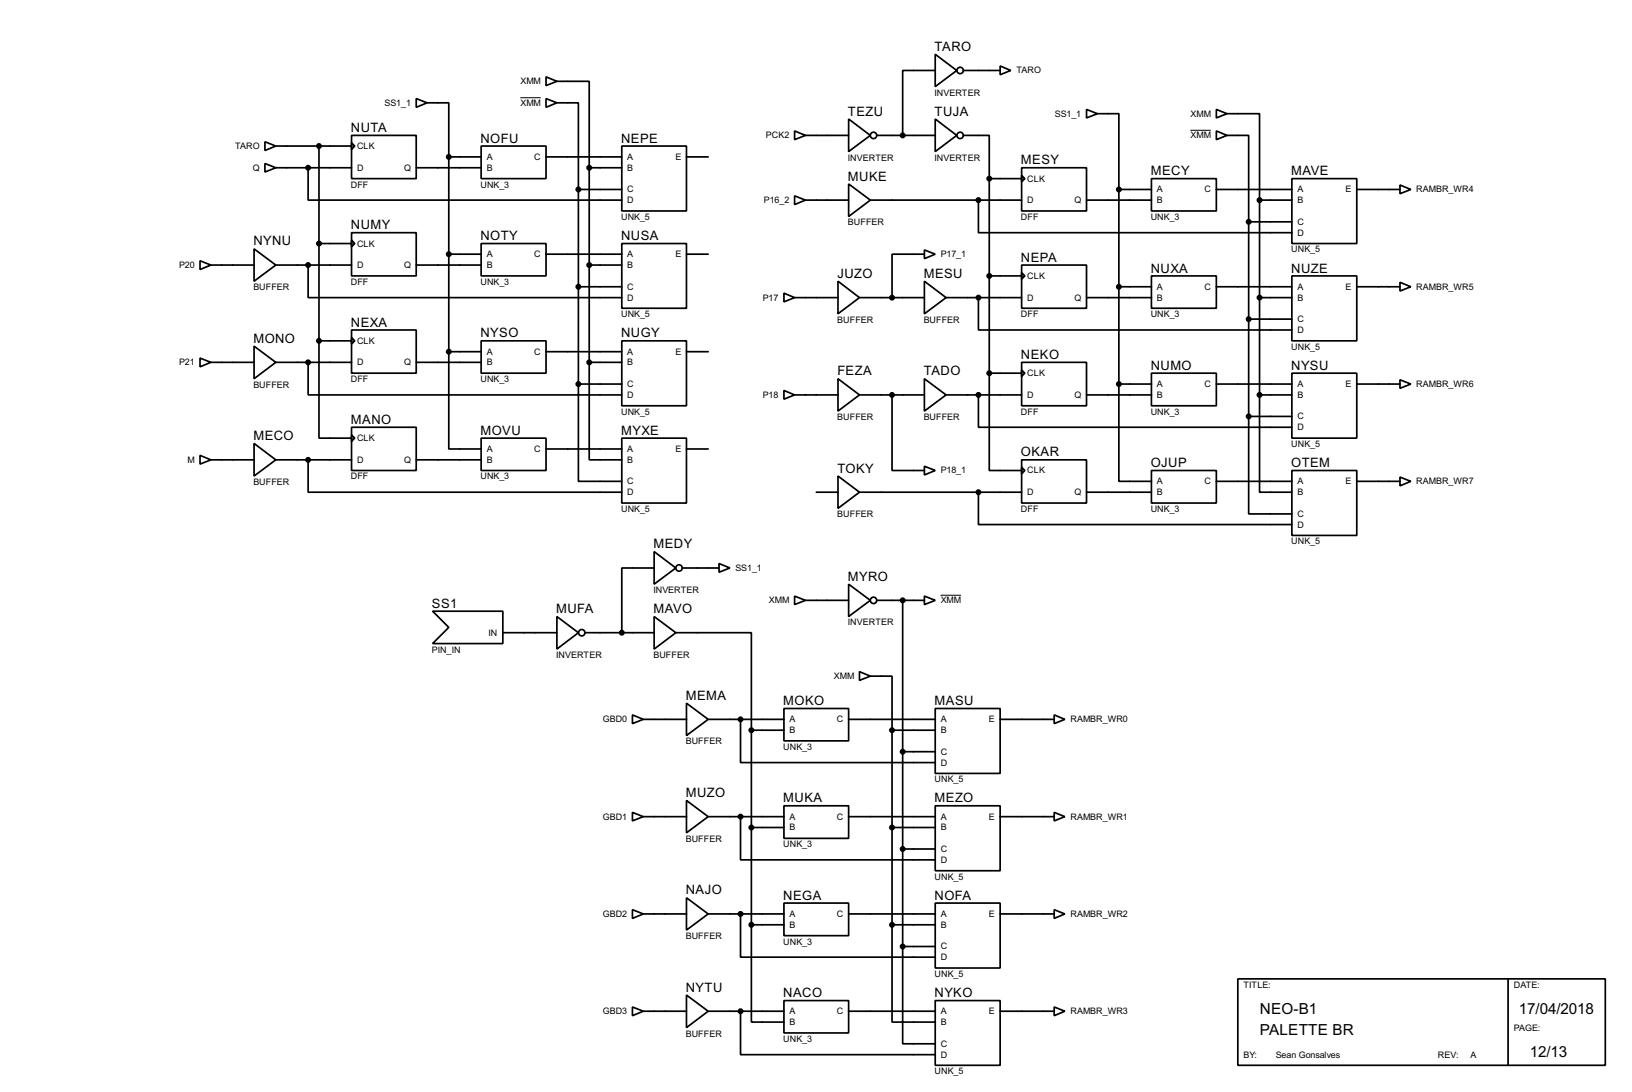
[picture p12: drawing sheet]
<svg xmlns="http://www.w3.org/2000/svg" width="383mm" height="256mm" viewBox="0 0 383 256" stroke-linecap="round" stroke-linejoin="round" font-family="sans-serif">
<g fill="none" stroke="#000" stroke-width=".4">
<path d="M128.3 18.1l2.6 1-2.6 1zM130.9 19.1h7.6v20.3M219.8 12.8l5 3.8-5 3.8zM219.8 16.6h-7.7v15.2M226.4 16.6h8.6M235 15.5l2.5 1.1-2.5 1zM62.3 33.3l2.5 1-2.5 1.1zM62.3 38.4l2.5 1-2.5 1zM64.8 34.3h17.8M64.8 39.4h17.8M72.4 39.4v7.6h73.7M75 34.3v45.8"/>
<path d="M82.6 31.8h15.2v10.2h-15.2zM82.6 33.6l.8 .7-.8 .8zM97.8 23.2l2.6 1-2.6 1zM97.8 39.4h15.3M100.4 24.2h5.1v12.7M105.5 36.9v45.7M105.5 36.9h7.6M113.1 34.3h15.2v7.7h-15.2zM128.3 23.2l2.6 1-2.6 1zM128.3 36.9h17.8M130.9 24.2h5v20.3M138.5 39.4h7.6"/>
<path d="M138.5 39.4v45.7M146.1 34.3h15.2v15.3h-15.2zM161.3 36.9h5.1M186.7 30.8l2.6 1-2.6 1zM189.3 31.8h10.1M199.4 28l5.1 3.8-5.1 3.8zM206 31.8h13.8M219.8 28l5 3.8-5 3.8zM226.4 31.8h6.1v10.2M240.1 39.4h15.2v10.2h-15.2zM255.3 25.7l2.6 1-2.6 1zM257.9 26.7h5v17.8"/>
<path d="M285.8 25.7l2.5 1-2.5 1zM285.8 30.8l2.5 1-2.5 1zM288.3 26.7h7.7v20.3M288.3 31.8h5.1v20.3M59.7 58.5l5.1 3.8-5.1 3.8zM75 57.2h7.6M82.6 54.7h15.2v10.1h-15.2zM82.6 56.4l.8 .8-.8 .8zM105.5 59.7h7.6M113.1 57.2h15.2v7.6h-15.2zM128.3 59.7h17.8M135.9 44.5h10.2"/>
<path d="M135.9 44.5v45.7M146.1 57.2h15.2v15.2h-15.2zM161.3 59.7h5.1M186.7 46l2.6 1-2.6 1.1zM189.3 47h10.1M199.4 43.2l5.1 3.8-5.1 3.9zM204.5 47h35.6M217.2 58.7l2.6 1-2.6 1.1zM217.2 59.7h-7.6v10.2M229.9 47v7.7h73.7M232.5 42v45.7M232.5 42h7.6"/>
<path d="M240.1 41.2l.7 .8-.7 .7zM255.3 47h15.3M262.9 44.5h7.7M262.9 44.5v45.7M270.6 42h15.2v7.6h-15.2zM285.8 44.5h17.8M293.4 52.1h10.2M293.4 52.1v45.7M296 47h7.6M296 47v45.8M303.6 42h15.2v15.2h-15.2zM318.8 44.5h10.2"/>
<path d="M329 43.5l2.5 1-2.5 1zM47 61.3l2.6 1-2.6 1zM49.6 62.3h10.1M64.8 62.3h17.8M72.4 62.3v7.6h73.7M82.6 77.5h15.2v10.2h-15.2zM82.6 79.3l.8 .8-.8 .7zM97.8 62.3h15.3M135.9 67.4h10.2M138.5 62.3h7.6M184.2 68.9l2.5 1-2.5 1zM186.7 69.9h10.2"/>
<path d="M196.9 66.1l5.1 3.8-5.1 3.8zM202 69.9h15.2M217.2 66.1l5.1 3.8-5.1 3.8zM222.3 69.9h17.8M229.9 69.9v7.6h73.7M232.5 64.8h7.6M240.1 62.3h15.2v10.1h-15.2zM240.1 64.1l.7 .7-.7 .8zM255.3 69.9h15.3M262.9 67.4h7.7M270.6 64.8h15.2v7.6h-15.2zM285.8 67.4h17.8"/>
<path d="M293.4 75h10.2M296 69.9h7.6M303.6 64.8h15.2v15.3h-15.2zM318.8 67.4h10.2M329 66.3l2.5 1.1-2.5 1zM47 84.1l2.6 1-2.6 1.1zM49.6 85.1h10.1M59.7 81.3l5.1 3.8-5.1 3.9zM64.8 85.1h17.8M72.4 85.1v7.7h73.7M75 80.1v22.8h7.6M75 80.1h7.6"/>
<path d="M97.8 85.1h15.3M105.5 82.6v22.9h7.6M105.5 82.6h7.6M113.1 80.1h15.2v7.6h-15.2zM128.3 82.6h17.8M135.9 90.2v22.9h10.2M135.9 90.2h10.2M138.5 85.1v22.9h7.6M138.5 85.1h7.6M146.1 80.1h15.2v15.2h-15.2zM161.3 82.6h5.1M184.2 91.7l2.5 1.1-2.5 1z"/>
<path d="M186.7 92.8h10.2M196.9 89l5.1 3.8-5.1 3.8zM202 92.8h15.2M209.6 92.8v17.7h7.6M217.2 89l5.1 3.8-5.1 3.8zM222.3 92.8h17.8M229.9 92.8v7.6h73.7M232.5 87.7v22.8h7.6M232.5 87.7h7.6M240.1 85.1h15.2v10.2h-15.2zM240.1 86.9l.7 .8-.7 .7zM255.3 92.8h15.3"/>
<path d="M262.9 90.2v22.9h7.7M262.9 90.2h7.7M270.6 87.7h15.2v7.6h-15.2zM285.8 90.2h17.8M293.4 97.8v22.9h10.2M293.4 97.8h10.2M296 92.8v22.8h7.6M296 92.8h7.6M303.6 87.7h15.2v15.2h-15.2zM318.8 90.2h10.2M329 89.2l2.5 1-2.5 1zM47 107l2.6 1-2.6 1z"/>
<path d="M49.6 108h10.1M59.7 104.2l5.1 3.8-5.1 3.8zM64.8 108h17.8M72.4 108v7.6h73.7M82.6 100.4h15.2v10.1h-15.2zM82.6 102.2l.8 .7-.8 .8zM97.8 108h15.3M113.1 102.9h15.2v7.6h-15.2zM128.3 105.5h17.8M146.1 102.9h15.2v15.3h-15.2zM161.3 105.5h5.1M191.8 115.6h5.1"/>
<path d="M196.9 111.8l5.1 3.8-5.1 3.8zM202 115.6h38.1M217.2 109.5l2.6 1-2.6 1.1zM229.9 115.6v7.6h73.7M240.1 108h15.2v10.2h-15.2zM240.1 109.8l.7 .7-.7 .8zM255.3 115.6h15.3M270.6 110.5h15.2v7.7h-15.2zM285.8 113.1h17.8M303.6 110.5h15.2v15.3h-15.2zM318.8 113.1h10.2M329 112.1l2.5 1-2.5 1z"/>
<path d="M153.7 129.6l5.1 3.8-5.1 3.8zM153.7 133.4h-7.6v15.2M160.3 133.4h8.7M169 132.4l2.5 1-2.5 1zM199.4 137.2l5.1 3.8-5.1 3.8zM101.7 143.6h16.5v7.6h-16.5l3.8-3.8zM118.2 148.6h12.7M130.9 144.8l5 3.8-5 3.9zM137.5 148.6h16.2M153.7 144.8l5.1 3.8-5.1 3.9zM158.8 148.6h17.8v22.9M186.7 140l2.6 1-2.6 1z"/>
<path d="M189.3 141h10.1M202 157.8l2.5 1-2.5 1zM204.5 158.8h5.1v12.7M206 141h11.2M212.1 141v81.3M217.2 140l2.6 1-2.6 1zM148.6 167.9l2.6 1.1-2.6 1zM151.2 169h10.1M161.3 165.2l5.1 3.8-5.1 3.8zM166.4 169h17.8M174 169v10.1h45.8M176.6 171.5h7.6"/>
<path d="M176.6 171.5v45.7M184.2 166.4h15.2v7.6h-15.2zM199.4 169h20.4M209.6 171.5h10.2M209.6 171.5v45.7M212.1 176.6h7.7M219.8 166.4h15.2v15.3h-15.2zM235 169h12.7M247.7 167.9l2.5 1.1-2.5 1zM148.6 190.8l2.6 1-2.6 1zM151.2 191.8h10.1M161.3 188l5.1 3.8-5.1 3.8z"/>
<path d="M166.4 191.8h17.8M174 191.8v10.2h45.8M176.6 194.4h7.6M184.2 189.3h15.2v7.6h-15.2zM199.4 191.8h20.4M209.6 194.4h10.2M212.1 199.4h7.7M219.8 189.3h15.2v15.2h-15.2zM235 191.8h12.7M247.7 190.8l2.5 1-2.5 1zM148.6 213.7l2.6 1-2.6 1zM151.2 214.7h10.1"/>
<path d="M161.3 210.9l5.1 3.8-5.1 3.8zM166.4 214.7h17.8M174 214.7v10.1h45.8M176.6 217.2v22.9h7.6M176.6 217.2h7.6M184.2 212.1h15.2v7.7h-15.2zM199.4 214.7h20.4M209.6 217.2v22.9h10.2M209.6 217.2h10.2M219.8 212.1h15.2v15.3h-15.2zM235 214.7h12.7M247.7 213.7l2.5 1-2.5 1z"/>
<path d="M148.6 236.5l2.6 1-2.6 1.1zM151.2 237.5h10.1M161.3 233.7l5.1 3.8-5.1 3.9zM166.4 237.5h17.8M174 237.5v10.2h45.8M184.2 235h15.2v7.6h-15.2zM199.4 237.5h20.4M212.1 222.3v22.9h7.7M212.1 222.3h7.7M219.8 235h15.2v15.2h-15.2zM235 237.5h12.7M247.7 236.5l2.5 1-2.5 1.1z"/>
<path d="M290.9 229.9h86.3v20.3h-86.3zM354.4 229.9v20.3"/>
<circle cx="225.6" cy="16.6" r=".75"/>
<circle cx="205.2" cy="31.8" r=".75"/>
<circle cx="225.6" cy="31.8" r=".75"/>
<circle cx="159.5" cy="133.4" r=".75"/>
<circle cx="136.7" cy="148.6" r=".75"/>
<circle cx="205.2" cy="141" r=".75"/>
</g>
<g fill="#000" stroke="#000" stroke-width=".4">
<circle cx="72.4" cy="39.4" r=".5"/>
<circle cx="74.9" cy="34.3" r=".5"/>
<circle cx="105.4" cy="36.9" r=".5"/>
<circle cx="138.4" cy="39.4" r=".5"/>
<circle cx="212.1" cy="31.8" r=".5"/>
<circle cx="74.9" cy="57.2" r=".5"/>
<circle cx="105.4" cy="59.7" r=".5"/>
<circle cx="135.9" cy="44.5" r=".5"/>
<circle cx="229.9" cy="47" r=".5"/>
<circle cx="232.4" cy="42" r=".5"/>
<circle cx="262.9" cy="44.5" r=".5"/>
<circle cx="293.4" cy="52.1" r=".5"/>
<circle cx="295.9" cy="47" r=".5"/>
<circle cx="72.4" cy="62.3" r=".5"/>
<circle cx="135.9" cy="67.4" r=".5"/>
<circle cx="138.4" cy="62.3" r=".5"/>
<circle cx="209.6" cy="69.9" r=".5"/>
<circle cx="229.9" cy="69.9" r=".5"/>
<circle cx="232.4" cy="64.8" r=".5"/>
<circle cx="262.9" cy="67.4" r=".5"/>
<circle cx="293.4" cy="75" r=".5"/>
<circle cx="295.9" cy="69.9" r=".5"/>
<circle cx="72.4" cy="85.1" r=".5"/>
<circle cx="74.9" cy="80.1" r=".5"/>
<circle cx="105.4" cy="82.6" r=".5"/>
<circle cx="135.9" cy="90.2" r=".5"/>
<circle cx="138.4" cy="85.1" r=".5"/>
<circle cx="209.6" cy="92.8" r=".5"/>
<circle cx="229.9" cy="92.8" r=".5"/>
<circle cx="232.4" cy="87.7" r=".5"/>
<circle cx="262.9" cy="90.2" r=".5"/>
<circle cx="293.4" cy="97.8" r=".5"/>
<circle cx="295.9" cy="92.8" r=".5"/>
<circle cx="72.4" cy="108" r=".5"/>
<circle cx="229.9" cy="115.6" r=".5"/>
<circle cx="146.1" cy="148.6" r=".5"/>
<circle cx="212.1" cy="141" r=".5"/>
<circle cx="174" cy="169" r=".5"/>
<circle cx="176.5" cy="171.5" r=".5"/>
<circle cx="209.6" cy="171.5" r=".5"/>
<circle cx="212.1" cy="176.6" r=".5"/>
<circle cx="174" cy="191.8" r=".5"/>
<circle cx="176.5" cy="194.4" r=".5"/>
<circle cx="209.6" cy="194.4" r=".5"/>
<circle cx="212.1" cy="199.4" r=".5"/>
<circle cx="174" cy="214.7" r=".5"/>
<circle cx="176.5" cy="217.2" r=".5"/>
<circle cx="209.6" cy="217.2" r=".5"/>
<circle cx="174" cy="237.5" r=".5"/>
<circle cx="212.1" cy="222.3" r=".5"/>
</g>
<path d="M122.3 23h4.8M279.7 30.6h4.8M221 139.8h4.8" fill="none" stroke="#000" stroke-width=".23"/>
<g font-size="4">
<text x="296" y="238.1">NEO-B1</text>
<text x="356.9" y="238.1">17/04/2018</text>
<text x="296" y="243.1">PALETTE BR</text>
<text x="359.5" y="248.2">12/13</text>
</g>
<g font-size="3.4">
<text x="219.6" y="12">TARO</text>
<text x="199.3" y="27.2">TEZU</text>
<text x="219.6" y="27.2">TUJA</text>
<text x="82.5" y="31">NUTA</text>
<text x="112.9" y="33.5">NOFU</text>
<text x="146" y="33.5">NEPE</text>
<text x="239.9" y="38.6">MESY</text>
<text x="270.4" y="41.2">MECY</text>
<text x="303.4" y="41.2">MAVE</text>
<text x="199.3" y="42.4">MUKE</text>
<text x="82.5" y="53.9">NUMY</text>
<text x="59.6" y="57.7">NYNU</text>
<text x="112.9" y="56.4">NOTY</text>
<text x="146" y="56.4">NUSA</text>
<text x="196.8" y="65.3">JUZO</text>
<text x="217.1" y="65.3">MESU</text>
<text x="239.9" y="61.4">NEPA</text>
<text x="270.4" y="64">NUXA</text>
<text x="303.4" y="64">NUZE</text>
<text x="82.5" y="76.7">NEXA</text>
<text x="59.6" y="80.5">MONO</text>
<text x="112.9" y="79.3">NYSO</text>
<text x="146" y="79.3">NUGY</text>
<text x="196.8" y="88.2">FEZA</text>
<text x="217.1" y="88.2">TADO</text>
<text x="239.9" y="84.3">NEKO</text>
<text x="270.4" y="86.9">NUMO</text>
<text x="303.4" y="86.9">NYSU</text>
<text x="82.5" y="99.6">MANO</text>
<text x="59.6" y="103.4">MECO</text>
<text x="112.9" y="102.1">MOVU</text>
<text x="146" y="102.1">MYXE</text>
<text x="239.9" y="107.2">OKAR</text>
<text x="196.8" y="111">TOKY</text>
<text x="270.4" y="109.7">OJUP</text>
<text x="303.4" y="109.7">OTEM</text>
<text x="153.6" y="128.8">MEDY</text>
<text x="199.3" y="136.4">MYRO</text>
<text x="101.5" y="142.8">SS1</text>
<text x="130.7" y="144">MUFA</text>
<text x="153.6" y="144">MAVO</text>
<text x="161.2" y="164.4">MEMA</text>
<text x="184.1" y="165.6">MOKO</text>
<text x="219.6" y="165.6">MASU</text>
<text x="161.2" y="187.2">MUZO</text>
<text x="184.1" y="188.5">MUKA</text>
<text x="219.6" y="188.5">MEZO</text>
<text x="161.2" y="210.1">NAJO</text>
<text x="184.1" y="211.3">NEGA</text>
<text x="219.6" y="211.3">NOFA</text>
<text x="161.2" y="232.9">NYTU</text>
<text x="184.1" y="234.2">NACO</text>
<text x="219.6" y="234.2">NYKO</text>
</g>
<g font-size="2.4">
<text x="238.8" y="17.3">TARO</text>
<text x="122.3" y="19.8">XMM</text>
<text x="219.6" y="22.5">INVERTER</text>
<text x="90.3" y="24.8">SS1_1</text>
<text x="122.3" y="24.8">XMM</text>
<text x="247.8" y="27.4">SS1_1</text>
<text x="279.7" y="27.4">XMM</text>
<text x="55.2" y="35">TARO</text>
<text x="83.9" y="35">CLK</text>
<text x="180" y="32.5">PCK2</text>
<text x="279.7" y="32.5">XMM</text>
<text x="59.4" y="40.1">Q</text>
<text x="83.9" y="40.1">D</text>
<text x="94.9" y="40.1">Q</text>
<text x="114.4" y="37.5">A</text>
<text x="114.4" y="40.1">B</text>
<text x="125.5" y="37.5">C</text>
<text x="147.4" y="37.5">A</text>
<text x="147.4" y="40.1">B</text>
<text x="158.7" y="37.5">E</text>
<text x="199.2" y="37.7">INVERTER</text>
<text x="219.6" y="37.7">INVERTER</text>
<text x="82.4" y="44.1">DFF</text>
<text x="112.9" y="44.1">UNK_3</text>
<text x="147.4" y="47.7">D</text>
<text x="147.4" y="45.2">C</text>
<text x="179.5" y="47.7">P16_2</text>
<text x="241.4" y="42.7">CLK</text>
<text x="241.4" y="47.7">D</text>
<text x="252.4" y="47.7">Q</text>
<text x="271.8" y="45.2">A</text>
<text x="271.8" y="47.7">B</text>
<text x="283" y="45.2">C</text>
<text x="304.9" y="45.2">A</text>
<text x="304.9" y="47.7">B</text>
<text x="316.2" y="45.2">E</text>
<text x="332.8" y="45.2">RAMBR_WR4</text>
<text x="145.9" y="51.6">UNK_5</text>
<text x="199.2" y="52.9">BUFFER</text>
<text x="239.9" y="51.6">DFF</text>
<text x="270.4" y="51.6">UNK_3</text>
<text x="304.9" y="52.8">C</text>
<text x="83.9" y="57.9">CLK</text>
<text x="303.4" y="59.3">UNK_5</text>
<text x="304.9" y="55.4">D</text>
<text x="42.1" y="62.9">P20</text>
<text x="83.9" y="62.9">D</text>
<text x="94.9" y="62.9">Q</text>
<text x="114.4" y="60.4">A</text>
<text x="114.4" y="62.9">B</text>
<text x="125.5" y="60.4">C</text>
<text x="147.4" y="60.4">A</text>
<text x="147.4" y="62.9">B</text>
<text x="158.7" y="60.4">E</text>
<text x="221" y="60.4">P17_1</text>
<text x="241.4" y="65.5">CLK</text>
<text x="59.5" y="68.1">BUFFER</text>
<text x="82.4" y="66.9">DFF</text>
<text x="112.9" y="66.9">UNK_3</text>
<text x="147.4" y="70.6">D</text>
<text x="147.4" y="68.1">C</text>
<text x="179.2" y="70.6">P17</text>
<text x="241.4" y="70.6">D</text>
<text x="252.4" y="70.6">Q</text>
<text x="271.8" y="68.1">A</text>
<text x="271.8" y="70.6">B</text>
<text x="283" y="68.1">C</text>
<text x="304.9" y="68.1">A</text>
<text x="304.9" y="70.6">B</text>
<text x="316.2" y="68.1">E</text>
<text x="332.8" y="68.1">RAMBR_WR5</text>
<text x="145.9" y="74.5">UNK_5</text>
<text x="196.7" y="75.8">BUFFER</text>
<text x="217" y="75.8">BUFFER</text>
<text x="239.9" y="74.5">DFF</text>
<text x="270.4" y="74.5">UNK_3</text>
<text x="304.9" y="75.6">C</text>
<text x="83.9" y="80.8">CLK</text>
<text x="114.4" y="83.3">A</text>
<text x="125.5" y="83.3">C</text>
<text x="147.4" y="83.3">A</text>
<text x="158.7" y="83.3">E</text>
<text x="303.4" y="82.2">UNK_5</text>
<text x="304.9" y="78.2">D</text>
<text x="42.1" y="85.8">P21</text>
<text x="82.4" y="89.8">DFF</text>
<text x="83.9" y="85.8">D</text>
<text x="94.9" y="85.8">Q</text>
<text x="112.9" y="89.8">UNK_3</text>
<text x="114.4" y="85.8">B</text>
<text x="147.4" y="85.8">B</text>
<text x="241.4" y="88.4">CLK</text>
<text x="59.5" y="91.1">BUFFER</text>
<text x="147.4" y="93.5">D</text>
<text x="147.4" y="90.9">C</text>
<text x="179.2" y="93.5">P18</text>
<text x="241.4" y="93.5">D</text>
<text x="252.4" y="93.5">Q</text>
<text x="271.8" y="90.9">A</text>
<text x="271.8" y="93.5">B</text>
<text x="283" y="90.9">C</text>
<text x="304.9" y="90.9">A</text>
<text x="304.9" y="93.5">B</text>
<text x="316.2" y="90.9">E</text>
<text x="332.8" y="90.9">RAMBR_WR6</text>
<text x="145.9" y="97.4">UNK_5</text>
<text x="196.7" y="98.7">BUFFER</text>
<text x="217" y="98.7">BUFFER</text>
<text x="239.9" y="97.4">DFF</text>
<text x="270.4" y="97.4">UNK_3</text>
<text x="304.9" y="101.1">D</text>
<text x="304.9" y="98.5">C</text>
<text x="83.9" y="103.6">CLK</text>
<text x="114.4" y="106.2">A</text>
<text x="125.5" y="106.2">C</text>
<text x="147.4" y="106.2">A</text>
<text x="158.7" y="106.2">E</text>
<text x="303.4" y="105">UNK_5</text>
<text x="44.1" y="108.7">M</text>
<text x="59.5" y="113.9">BUFFER</text>
<text x="82.4" y="112.6">DFF</text>
<text x="83.9" y="108.7">D</text>
<text x="94.9" y="108.7">Q</text>
<text x="112.9" y="112.6">UNK_3</text>
<text x="114.4" y="108.7">B</text>
<text x="147.4" y="108.7">B</text>
<text x="147.4" y="113.8">C</text>
<text x="221" y="111.2">P18_1</text>
<text x="241.4" y="111.2">CLK</text>
<text x="271.8" y="113.8">A</text>
<text x="283" y="113.8">C</text>
<text x="304.9" y="113.8">A</text>
<text x="316.2" y="113.8">E</text>
<text x="332.8" y="113.8">RAMBR_WR7</text>
<text x="147.4" y="116.3">D</text>
<text x="241.4" y="116.3">D</text>
<text x="252.4" y="116.3">Q</text>
<text x="271.8" y="116.3">B</text>
<text x="304.9" y="116.3">B</text>
<text x="145.9" y="120.3">UNK_5</text>
<text x="196.7" y="121.5">BUFFER</text>
<text x="239.9" y="120.3">DFF</text>
<text x="270.4" y="120.3">UNK_3</text>
<text x="304.9" y="123.9">D</text>
<text x="304.9" y="121.4">C</text>
<text x="303.4" y="127.9">UNK_5</text>
<text x="172.8" y="134.1">SS1_1</text>
<text x="153.5" y="139.3">INVERTER</text>
<text x="180.7" y="141.7">XMM</text>
<text x="221" y="141.7">XMM</text>
<text x="114.8" y="149.3">IN</text>
<text x="199.2" y="146.9">INVERTER</text>
<text x="101.5" y="153.3">PIN_IN</text>
<text x="130.7" y="154.6">INVERTER</text>
<text x="153.5" y="154.6">BUFFER</text>
<text x="195.9" y="159.5">XMM</text>
<text x="141.6" y="169.7">GBD0</text>
<text x="185.5" y="169.7">A</text>
<text x="185.5" y="172.2">B</text>
<text x="196.6" y="169.7">C</text>
<text x="221" y="169.7">A</text>
<text x="221" y="172.2">B</text>
<text x="232.3" y="169.7">E</text>
<text x="251.5" y="169.7">RAMBR_WR0</text>
<text x="161.1" y="174.9">BUFFER</text>
<text x="184" y="176.1">UNK_3</text>
<text x="221" y="179.8">D</text>
<text x="221" y="177.3">C</text>
<text x="219.6" y="183.8">UNK_5</text>
<text x="141.6" y="192.5">GBD1</text>
<text x="161.1" y="197.7">BUFFER</text>
<text x="185.5" y="192.5">A</text>
<text x="185.5" y="195.1">B</text>
<text x="196.6" y="192.5">C</text>
<text x="221" y="192.5">A</text>
<text x="221" y="195.1">B</text>
<text x="232.3" y="192.5">E</text>
<text x="251.5" y="192.5">RAMBR_WR1</text>
<text x="184" y="199">UNK_3</text>
<text x="221" y="202.7">D</text>
<text x="221" y="200.1">C</text>
<text x="219.6" y="206.6">UNK_5</text>
<text x="141.6" y="215.4">GBD2</text>
<text x="185.5" y="215.4">A</text>
<text x="196.6" y="215.4">C</text>
<text x="221" y="215.4">A</text>
<text x="232.3" y="215.4">E</text>
<text x="251.5" y="215.4">RAMBR_WR2</text>
<text x="161.1" y="220.6">BUFFER</text>
<text x="184" y="221.9">UNK_3</text>
<text x="185.5" y="217.9">B</text>
<text x="221" y="217.9">B</text>
<text x="221" y="225.5">D</text>
<text x="221" y="223">C</text>
<text x="219.6" y="229.5">UNK_5</text>
<text x="292.2" y="232.1">TITLE:</text>
<text x="355.7" y="232.1">DATE:</text>
<text x="141.6" y="238.2">GBD3</text>
<text x="185.5" y="238.2">A</text>
<text x="196.6" y="238.2">C</text>
<text x="221" y="238.2">A</text>
<text x="232.3" y="238.2">E</text>
<text x="251.5" y="238.2">RAMBR_WR3</text>
<text x="161.1" y="243.5">BUFFER</text>
<text x="184" y="244.7">UNK_3</text>
<text x="185.5" y="240.8">B</text>
<text x="221" y="240.8">B</text>
<text x="221" y="245.9">C</text>
<text x="355.7" y="242.2">PAGE:</text>
<text x="221" y="248.4">D</text>
<text x="292.2" y="248.6">BY:</text>
<text x="299.8" y="248.6">Sean Gonsalves</text>
<text x="337.9" y="248.6">REV:</text>
<text x="345.5" y="248.6">A</text>
<text x="219.6" y="252.3">UNK_5</text>
</g>
</svg>
